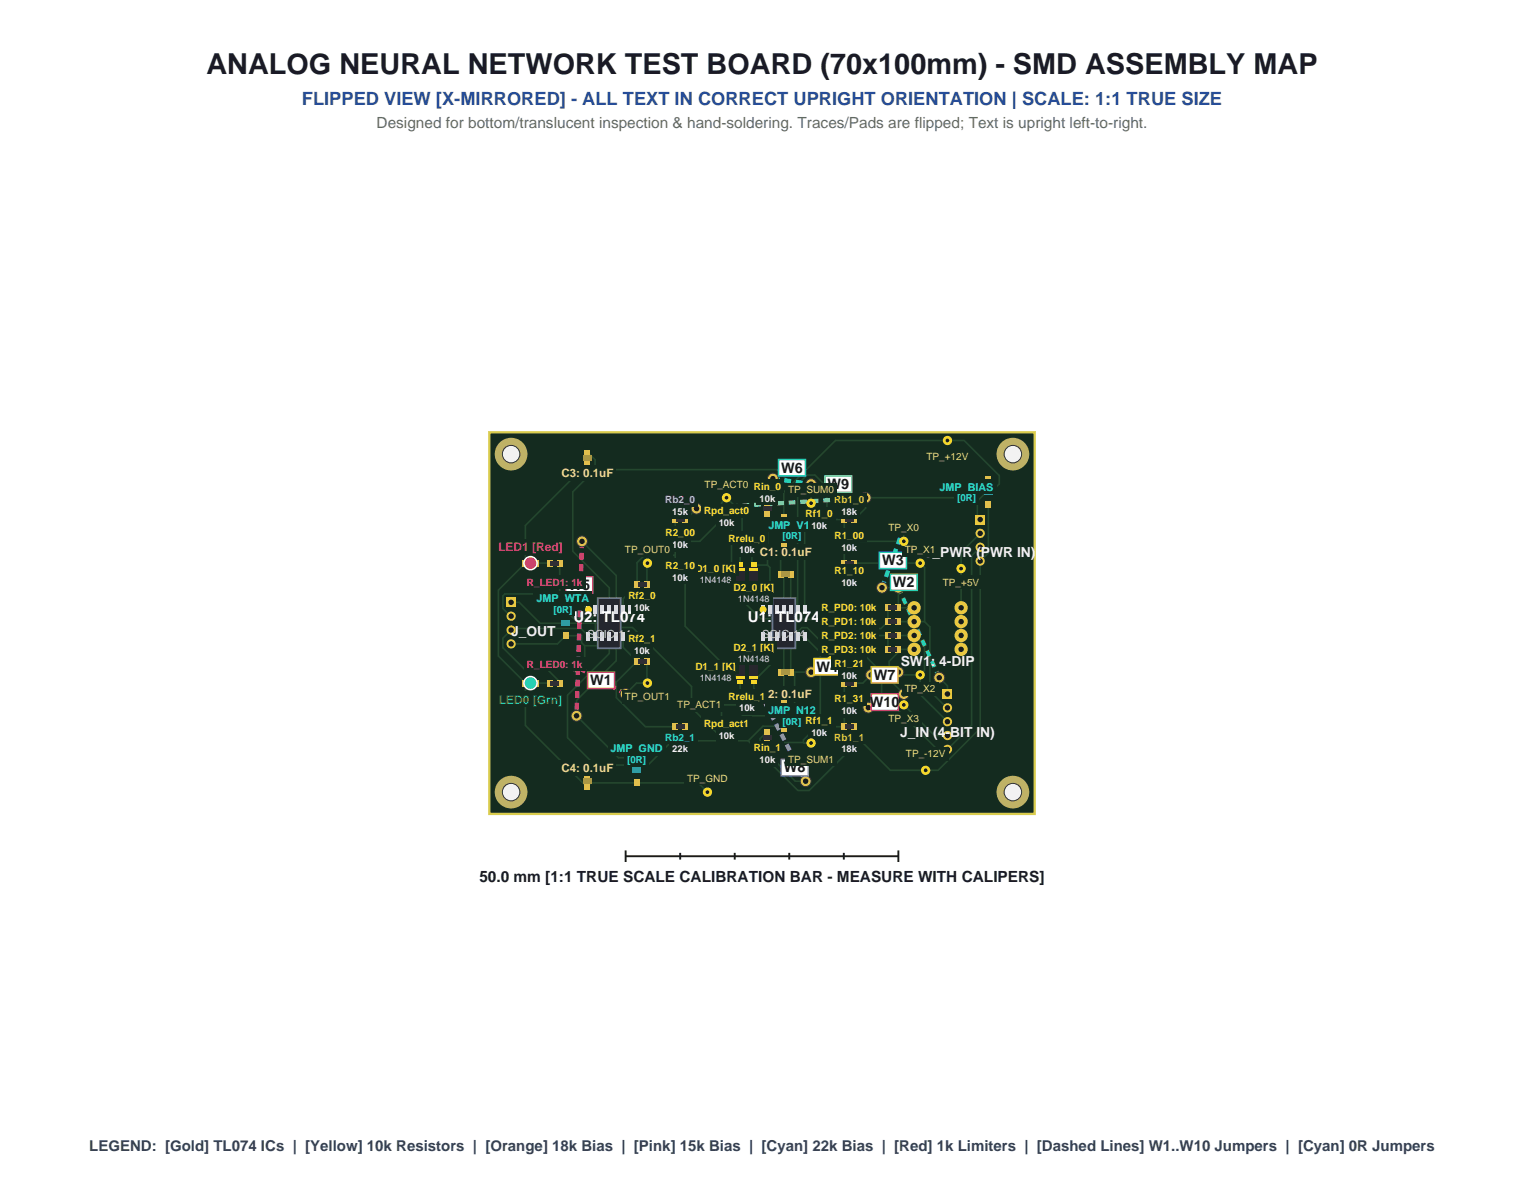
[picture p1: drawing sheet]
<svg xmlns="http://www.w3.org/2000/svg" width="279mm" height="216mm" viewBox="0 0 279 216" stroke-linecap="round" stroke-linejoin="round" font-family="sans-serif">
<path d="M89.7 79.3h100v70h-100z" fill="#142b1f"/>
<path d="M89.7 79.3h100v70h-100z" fill="none" stroke="#d9cc4d" stroke-width=".42"/>
<g fill="none" stroke="#24472e" stroke-width=".3">
<path d="M106.7 99.3l6.3 6.3v6.2M107.7 83.1h.2l1.2 1.2v1.8M107.7 85l-11.4 11.4v6.9l-4.9 4.9v12.2l4.9 4.9v7.8l11.2 11.2h.2l.6-.7h19.7l1.7 1.7M109.1 86.1l-4.1 4.1v10.9l6.7 6.7v4M109.1 86.1h33.3l2.7 2.8M123.8 95.3v8M125.6 99.3h2.7l4-4v-3.1l.9-.9 2.8 2.8v6.2l-.3 .3v3M127.7 93.3l-2.1 2M134.1 95.3v12.9l5.3 5.3h4.9l.7-.7M140.7 94.2v9.4M141.7 87.8v3.6l-1 1M143.7 95v-4.7l9.5-9.5h23.6l6.4 6.4v1.6l-1.7 1.7h-.9l-1.4 1.4v2.9l.5 .5"/>
<path d="M143.7 99.6l-.6 .6v5.1l.6 .6v5.9M148.7 92.3l1.1 1.1v1.9M148.7 92.3l-1.2 1.2v18.3M148.7 88.8v3.5M165.7 96.8v2.5h-9.1M173.7 80.8h.1M179.7 97.8l-3.5 3.5v17.8M181.2 92.6v8.8l-1.5 1.5v30.7l-7.7 7.7h-8.8l-6.6-6.6v-1.4M181.2 88l-3.3 3.3h-19.2v1.9l-2.1 2.1M93.7 118.1h8.5l1.5-1.5h2.9v1.3l.6 .6M93.7 110.5h1.5l3.8 3.8h10.6l.8-.8M98.2 103.3h2.6"/>
<path d="M102.6 103.3v5.7M107.2 118.5v2.3l-1.5 1.5M107.9 116.8l-1.4-1.5h-12.5l-1.8 1.8v1.7l3.9 3.9h4.1l2.4 2.4v.2M107.9 111.8l-2.9-2.8h-12.4l-.4 .3v2.3l1.5 1.4M109.2 111.8v.9l-.8 .8h-3.2l-1.5-1.5M109.2 114.3v2.5M110.4 116.8v.9l-.7 .8h-2.5M110.4 111.8v1.7M111.7 116.8v3.1l-7.7 7.6v7.8l5.1 5M114.2 116.8v2l2.6 2.5-3.8 3.8v2.9l5.3 5.3h5.5M115.5 116.8l3.1 3.1v5.4M118.7 103.3l-.1 5.4-3.1 3.1v.9l-.7 .8h-4.4"/>
<path d="M123.8 101.9h-5.6l-1.4 1.3v4.1l-2.6 2.5v2M125.6 103.3v11.6l10.1 10.1v3l.3 .3-1 1h-3.3M135.7 107h2.5l1.7 1.6v3.2M137.9 100.3v3l.3 .3h2.5M139.9 116.8v3.2l-1.7 1.6h-2.5M140.7 103.6l.5 .5v7.7M141.2 116.8v5.2l-3 3v1.3l1.5 1.5-.5 .5h-1.3M142.4 115.1h1.8l.8 .7v7.5h3.7M142.4 111.8v5M143.7 116.8v5.9l-.6 .6 .6 .6v5.1M145 105.3v7.5M146.2 116.8v-.9l.8-.8h1l6.8 6.8v11.4h-3.2"/>
<path d="M147.5 116.8l2.9 2.9v13l-3.1 3v.5M154.8 103.3v-8h-3.2v-5.9l-2.2-2.3h-1.4l-1.8 1.8v22.9M156.6 103.3h12.1l.8 .8v9.9M161.7 107.8h3l-.1 3.7h3M162.8 111.5v2.5l-1.3 1.3h-1.8l1.3 1.3h1.8v2.5M164.6 116.6h3.1l1.8 1.8v4.6l-.8 .8M164.6 114h4.9M167.6 119.1h-3v.6l-1.6 1.6v3.3l2.7 2.7v2l5.6 5.6h2.4M169.5 114l1 1v11.7l3.2 3.1M176.2 111.5h.1M179.7 100.4l-1.6 1.6v31l-4.4 4.5h-1.9l-10.2-10.2v-4l-9.7-9.7h-6.1l-.8-.8M98.2 125.3h2.6"/>
<path d="M118.7 125.3h-2l-2 2M125.6 133.3v.2M125.6 133.5l2.4 2.4h9.2M125.6 133.5l-6.8 6.8h-9.7M132.3 129.3v4M133.6 133.9h.1M133.6 133.9v.2l-.6 .6h-1.4l-4.8-4.9v-3.9l-10.8-10.8h-2.2l-.8 .8v5.3l-7.3 7.3v2.8l7.7 7.7h3.3M140.7 134.4h-.2l-1.2 1.1v1.3l6.5 6.5h1.9M140.7 136.2h6.6M143.7 133.6l-.4-.4h-3.4l-2.7 2.7M145.7 123.3v6.5l-1.6 1.5h-8l-2.5 2.6M147.3 136.2l1.4 .1"/>
<path d="M156.6 129.3h2.1l.5 .5M157.6 135.7l-9.2 9.3h-2.1l-9.1-9.1M159.7 123.8l-1.5 1.5h-1.6M164.7 123.3l.5 .5h3.5M168.7 123.8v3.6l5 5M172.2 124.3l1.5 1.5M173.7 125.8h.1M173.7 125.8v1.5M109.1 140.3v.7l-1.4 1.3"/>
</g>
<circle cx="185.7" cy="83.3" r="3" fill="#bfb266"/>
<circle cx="185.7" cy="83.3" r="1.6" fill="#f2f2f2"/>
<circle cx="185.7" cy="83.3" r="1.6" fill="none" stroke="#333" stroke-width=".18"/>
<circle cx="93.7" cy="83.3" r="3" fill="#bfb266"/>
<circle cx="93.7" cy="83.3" r="1.6" fill="#f2f2f2"/>
<circle cx="93.7" cy="83.3" r="1.6" fill="none" stroke="#333" stroke-width=".18"/>
<circle cx="185.7" cy="145.3" r="3" fill="#bfb266"/>
<circle cx="185.7" cy="145.3" r="1.6" fill="#f2f2f2"/>
<circle cx="185.7" cy="145.3" r="1.6" fill="none" stroke="#333" stroke-width=".18"/>
<circle cx="93.7" cy="145.3" r="3" fill="#bfb266"/>
<circle cx="93.7" cy="145.3" r="1.6" fill="#f2f2f2"/>
<circle cx="93.7" cy="145.3" r="1.6" fill="none" stroke="#333" stroke-width=".18"/>
<path d="M114.7 127.3l-9-5" fill="none" stroke="#f24d33" stroke-width=".78" stroke-dasharray="1.2 .9" stroke-linecap="butt"/>
<circle cx="114.7" cy="127.3" r="1" fill="#e1bf4d"/>
<circle cx="114.7" cy="127.3" r=".5" fill="#1a1a1a"/>
<circle cx="114.7" cy="127.3" r="1" fill="none" stroke="#333" stroke-width=".18"/>
<circle cx="105.7" cy="122.3" r="1" fill="#e1bf4d"/>
<circle cx="105.7" cy="122.3" r=".5" fill="#1a1a1a"/>
<circle cx="105.7" cy="122.3" r="1" fill="none" stroke="#333" stroke-width=".18"/>
<path d="M107.7 123.3h5v3h-5z" fill="#fff"/>
<path d="M107.7 123.3h5v3h-5z" fill="none" stroke="#f24d33" stroke-width=".28"/>
<path d="M172.2 124.3l-7.5-16.5" fill="none" stroke="#33d94d" stroke-width=".78" stroke-dasharray="1.2 .9" stroke-linecap="butt"/>
<circle cx="172.2" cy="124.3" r="1" fill="#e1bf4d"/>
<circle cx="172.2" cy="124.3" r=".5" fill="#1a1a1a"/>
<circle cx="172.2" cy="124.3" r="1" fill="none" stroke="#333" stroke-width=".18"/>
<circle cx="164.7" cy="107.8" r="1" fill="#e1bf4d"/>
<circle cx="164.7" cy="107.8" r=".5" fill="#1a1a1a"/>
<circle cx="164.7" cy="107.8" r="1" fill="none" stroke="#333" stroke-width=".18"/>
<path d="M163.2 105.3h5v3h-5z" fill="#fff"/>
<path d="M163.2 105.3h5v3h-5z" fill="none" stroke="#33d94d" stroke-width=".28"/>
<path d="M161.7 107.8l4-11" fill="none" stroke="#33a6ff" stroke-width=".78" stroke-dasharray="1.2 .9" stroke-linecap="butt"/>
<circle cx="161.7" cy="107.8" r="1" fill="#e1bf4d"/>
<circle cx="161.7" cy="107.8" r=".5" fill="#1a1a1a"/>
<circle cx="161.7" cy="107.8" r="1" fill="none" stroke="#333" stroke-width=".18"/>
<circle cx="165.7" cy="96.8" r="1" fill="#e1bf4d"/>
<circle cx="165.7" cy="96.8" r=".5" fill="#1a1a1a"/>
<circle cx="165.7" cy="96.8" r="1" fill="none" stroke="#333" stroke-width=".18"/>
<path d="M161.2 101.3h5v3h-5z" fill="#fff"/>
<path d="M161.2 101.3h5v3h-5z" fill="none" stroke="#33a6ff" stroke-width=".28"/>
<path d="M159.7 115.3l-11 8" fill="none" stroke="#ffbf1a" stroke-width=".78" stroke-dasharray="1.2 .9" stroke-linecap="butt"/>
<circle cx="159.7" cy="115.3" r="1" fill="#e1bf4d"/>
<circle cx="159.7" cy="115.3" r=".5" fill="#1a1a1a"/>
<circle cx="159.7" cy="115.3" r="1" fill="none" stroke="#333" stroke-width=".18"/>
<circle cx="148.7" cy="123.3" r="1" fill="#e1bf4d"/>
<circle cx="148.7" cy="123.3" r=".5" fill="#1a1a1a"/>
<circle cx="148.7" cy="123.3" r="1" fill="none" stroke="#333" stroke-width=".18"/>
<path d="M149.2 120.8h5v3h-5z" fill="#fff"/>
<path d="M149.2 120.8h5v3h-5z" fill="none" stroke="#ffbf1a" stroke-width=".28"/>
<path d="M106.7 99.3l-1 32" fill="none" stroke="#f233cc" stroke-width=".78" stroke-dasharray="1.2 .9" stroke-linecap="butt"/>
<circle cx="106.7" cy="99.3" r="1" fill="#e1bf4d"/>
<circle cx="106.7" cy="99.3" r=".5" fill="#1a1a1a"/>
<circle cx="106.7" cy="99.3" r="1" fill="none" stroke="#333" stroke-width=".18"/>
<circle cx="105.7" cy="131.3" r="1" fill="#e1bf4d"/>
<circle cx="105.7" cy="131.3" r=".5" fill="#1a1a1a"/>
<circle cx="105.7" cy="131.3" r="1" fill="none" stroke="#333" stroke-width=".18"/>
<path d="M103.7 105.8h5v3h-5z" fill="#fff"/>
<path d="M103.7 105.8h5v3h-5z" fill="none" stroke="#f233cc" stroke-width=".28"/>
<path d="M141.7 87.8l7 1" fill="none" stroke="#1ae6e6" stroke-width=".78" stroke-dasharray="1.2 .9" stroke-linecap="butt"/>
<circle cx="141.7" cy="87.8" r="1" fill="#e1bf4d"/>
<circle cx="141.7" cy="87.8" r=".5" fill="#1a1a1a"/>
<circle cx="141.7" cy="87.8" r="1" fill="none" stroke="#333" stroke-width=".18"/>
<circle cx="148.7" cy="88.8" r="1" fill="#e1bf4d"/>
<circle cx="148.7" cy="88.8" r=".5" fill="#1a1a1a"/>
<circle cx="148.7" cy="88.8" r="1" fill="none" stroke="#333" stroke-width=".18"/>
<path d="M142.7 84.3h5v3h-5z" fill="#fff"/>
<path d="M142.7 84.3h5v3h-5z" fill="none" stroke="#1ae6e6" stroke-width=".28"/>
<path d="M159.7 123.8l5-.5" fill="none" stroke="#d9801a" stroke-width=".78" stroke-dasharray="1.2 .9" stroke-linecap="butt"/>
<circle cx="159.7" cy="123.8" r="1" fill="#e1bf4d"/>
<circle cx="159.7" cy="123.8" r=".5" fill="#1a1a1a"/>
<circle cx="159.7" cy="123.8" r="1" fill="none" stroke="#333" stroke-width=".18"/>
<circle cx="164.7" cy="123.3" r="1" fill="#e1bf4d"/>
<circle cx="164.7" cy="123.3" r=".5" fill="#1a1a1a"/>
<circle cx="164.7" cy="123.3" r="1" fill="none" stroke="#333" stroke-width=".18"/>
<path d="M159.7 122.3h5v3h-5z" fill="#fff"/>
<path d="M159.7 122.3h5v3h-5z" fill="none" stroke="#d9801a" stroke-width=".28"/>
<path d="M147.7 143.3l-8-15.5" fill="none" stroke="#b24de6" stroke-width=".78" stroke-dasharray="1.2 .9" stroke-linecap="butt"/>
<circle cx="147.7" cy="143.3" r="1" fill="#e1bf4d"/>
<circle cx="147.7" cy="143.3" r=".5" fill="#1a1a1a"/>
<circle cx="147.7" cy="143.3" r="1" fill="none" stroke="#333" stroke-width=".18"/>
<circle cx="139.7" cy="127.8" r="1" fill="#e1bf4d"/>
<circle cx="139.7" cy="127.8" r=".5" fill="#1a1a1a"/>
<circle cx="139.7" cy="127.8" r="1" fill="none" stroke="#333" stroke-width=".18"/>
<path d="M143.2 139.3h5v3h-5z" fill="#fff"/>
<path d="M143.2 139.3h5v3h-5z" fill="none" stroke="#b24de6" stroke-width=".28"/>
<path d="M127.7 93.3l31-2" fill="none" stroke="#66f280" stroke-width=".78" stroke-dasharray="1.2 .9" stroke-linecap="butt"/>
<circle cx="127.7" cy="93.3" r="1" fill="#e1bf4d"/>
<circle cx="127.7" cy="93.3" r=".5" fill="#1a1a1a"/>
<circle cx="127.7" cy="93.3" r="1" fill="none" stroke="#333" stroke-width=".18"/>
<circle cx="158.7" cy="91.3" r="1" fill="#e1bf4d"/>
<circle cx="158.7" cy="91.3" r=".5" fill="#1a1a1a"/>
<circle cx="158.7" cy="91.3" r="1" fill="none" stroke="#333" stroke-width=".18"/>
<path d="M151.2 87.3h5v3h-5z" fill="#fff"/>
<path d="M151.2 87.3h5v3h-5z" fill="none" stroke="#66f280" stroke-width=".28"/>
<path d="M165.7 127.3l-6.5 2.5" fill="none" stroke="#f69" stroke-width=".78" stroke-dasharray="1.2 .9" stroke-linecap="butt"/>
<circle cx="165.7" cy="127.3" r="1" fill="#e1bf4d"/>
<circle cx="165.7" cy="127.3" r=".5" fill="#1a1a1a"/>
<circle cx="165.7" cy="127.3" r="1" fill="none" stroke="#333" stroke-width=".18"/>
<circle cx="159.2" cy="129.8" r="1" fill="#e1bf4d"/>
<circle cx="159.2" cy="129.8" r=".5" fill="#1a1a1a"/>
<circle cx="159.2" cy="129.8" r="1" fill="none" stroke="#333" stroke-width=".18"/>
<path d="M159.7 127.3h5v3h-5z" fill="#fff"/>
<path d="M159.7 127.3h5v3h-5z" fill="none" stroke="#f69" stroke-width=".28"/>
<path d="M178.9 94.4h1.7v1.7h-1.7z" fill="#ebc747"/>
<circle cx="179.7" cy="95.3" r=".5" fill="#1a1a1a"/>
<circle cx="179.7" cy="97.8" r=".85" fill="#ebc747"/>
<circle cx="179.7" cy="97.8" r=".5" fill="#1a1a1a"/>
<circle cx="179.7" cy="100.4" r=".85" fill="#ebc747"/>
<circle cx="179.7" cy="100.4" r=".5" fill="#1a1a1a"/>
<circle cx="179.7" cy="102.9" r=".85" fill="#ebc747"/>
<circle cx="179.7" cy="102.9" r=".5" fill="#1a1a1a"/>
<path d="M172.9 126.4h1.7v1.8h-1.7z" fill="#ebc747"/>
<circle cx="173.7" cy="127.3" r=".5" fill="#1a1a1a"/>
<circle cx="173.7" cy="129.8" r=".85" fill="#ebc747"/>
<circle cx="173.7" cy="129.8" r=".5" fill="#1a1a1a"/>
<circle cx="173.7" cy="132.4" r=".85" fill="#ebc747"/>
<circle cx="173.7" cy="132.4" r=".5" fill="#1a1a1a"/>
<circle cx="173.7" cy="134.9" r=".85" fill="#ebc747"/>
<circle cx="173.7" cy="134.9" r=".5" fill="#1a1a1a"/>
<circle cx="173.7" cy="137.5" r=".85" fill="#ebc747"/>
<circle cx="173.7" cy="137.5" r=".5" fill="#1a1a1a"/>
<path d="M92.9 109.6h1.7v1.7h-1.7z" fill="#ebc747"/>
<circle cx="93.7" cy="110.5" r=".5" fill="#1a1a1a"/>
<circle cx="93.7" cy="113" r=".85" fill="#ebc747"/>
<circle cx="93.7" cy="113" r=".5" fill="#1a1a1a"/>
<circle cx="93.7" cy="115.6" r=".85" fill="#ebc747"/>
<circle cx="93.7" cy="115.6" r=".5" fill="#1a1a1a"/>
<circle cx="93.7" cy="118.1" r=".85" fill="#ebc747"/>
<circle cx="93.7" cy="118.1" r=".5" fill="#1a1a1a"/>
<circle cx="176.2" cy="111.5" r="1.22" fill="#ebc747"/>
<circle cx="176.2" cy="111.5" r=".5" fill="#1a1a1a"/>
<circle cx="176.2" cy="114" r="1.22" fill="#ebc747"/>
<circle cx="176.2" cy="114" r=".5" fill="#1a1a1a"/>
<circle cx="176.2" cy="116.6" r="1.22" fill="#ebc747"/>
<circle cx="176.2" cy="116.6" r=".5" fill="#1a1a1a"/>
<circle cx="176.2" cy="119.1" r="1.22" fill="#ebc747"/>
<circle cx="176.2" cy="119.1" r=".5" fill="#1a1a1a"/>
<circle cx="167.6" cy="119.1" r="1.22" fill="#ebc747"/>
<circle cx="167.6" cy="119.1" r=".5" fill="#1a1a1a"/>
<circle cx="167.6" cy="116.6" r="1.22" fill="#ebc747"/>
<circle cx="167.6" cy="116.6" r=".5" fill="#1a1a1a"/>
<circle cx="167.6" cy="114" r="1.22" fill="#ebc747"/>
<circle cx="167.6" cy="114" r=".5" fill="#1a1a1a"/>
<circle cx="167.6" cy="111.5" r="1.22" fill="#ebc747"/>
<circle cx="167.6" cy="111.5" r=".5" fill="#1a1a1a"/>
<path d="M141.6 109.7h4.2v9.2h-4.2z" fill="#24262e"/>
<path d="M141.6 109.7h4.2v9.2h-4.2z" fill="none" stroke="#667380" stroke-width=".35"/>
<g fill="#d9d9e1">
<path d="M139.6 111.1h.6v1.5h-.6z"/>
<path d="M140.9 111.1h.6v1.5h-.6z"/>
<path d="M142.1 111.1h.6v1.5h-.6z"/>
<path d="M143.4 111.1h.6v1.5h-.6z"/>
<path d="M144.7 111.1h.6v1.5h-.6z"/>
<path d="M145.9 111.1h.6v1.5h-.6z"/>
<path d="M147.2 111.1h.6v1.5h-.6z"/>
<path d="M147.2 116h.6v1.5h-.6z"/>
<path d="M145.9 116h.6v1.5h-.6z"/>
<path d="M144.7 116h.6v1.5h-.6z"/>
<path d="M143.4 116h.6v1.5h-.6z"/>
<path d="M142.1 116h.6v1.5h-.6z"/>
<path d="M140.9 116h.6v1.5h-.6z"/>
<path d="M139.6 116h.6v1.5h-.6z"/>
</g>
<circle cx="139.9" cy="111.8" r=".65" fill="#ffcc1a"/>
<path d="M109.6 109.7h4.2v9.2h-4.2z" fill="#24262e"/>
<path d="M109.6 109.7h4.2v9.2h-4.2z" fill="none" stroke="#667380" stroke-width=".35"/>
<g fill="#d9d9e1">
<path d="M107.6 111.1h.6v1.5h-.6z"/>
<path d="M108.9 111.1h.6v1.5h-.6z"/>
<path d="M110.1 111.1h.6v1.5h-.6z"/>
<path d="M111.4 111.1h.6v1.5h-.6z"/>
<path d="M112.7 111.1h.6v1.5h-.6z"/>
<path d="M113.9 111.1h.6v1.5h-.6z"/>
<path d="M115.2 111.1h.6v1.5h-.6z"/>
<path d="M115.2 116h.6v1.5h-.6z"/>
<path d="M113.9 116h.6v1.5h-.6z"/>
<path d="M112.7 116h.6v1.5h-.6z"/>
<path d="M111.4 116h.6v1.5h-.6z"/>
<path d="M110.1 116h.6v1.5h-.6z"/>
<path d="M108.9 116h.6v1.5h-.6z"/>
<path d="M107.6 116h.6v1.5h-.6z"/>
</g>
<circle cx="107.9" cy="111.8" r=".65" fill="#ffcc1a"/>
<path d="M135.2 103.2h1v1h-1z" fill="#ffd933"/>
<path d="M135.2 106.5h1v.9h-1z" fill="#d9d9d9"/>
<path d="M134.9 104h1.6v2.6h-1.6z" fill="#262626"/>
<path d="M134.9 104.2h1.6v.4h-1.6z" fill="#ffe61a"/>
<g fill="#142b1f">
<path d="M127 103h8.5v2.6h-8.5z"/>
<path d="M127.8 105.1h6.8v2.4h-6.8z"/>
</g>
<path d="M137.7 103.2h1v1h-1z" fill="#ffd933"/>
<path d="M137.7 106.5h1v.9h-1z" fill="#d9d9d9"/>
<path d="M137.4 104h1.6v2.6h-1.6z" fill="#262626"/>
<path d="M137.4 104.2h1.6v.4h-1.6z" fill="#ffe61a"/>
<g fill="#142b1f">
<path d="M134 106.5h8.4v2.6h-8.4z"/>
<path d="M134.8 108.6h6.8v2.4h-6.8z"/>
</g>
<path d="M135.2 124.5h1v1h-1z" fill="#ffd933"/>
<path d="M135.2 121.2h1v.9h-1z" fill="#d9d9d9"/>
<path d="M134.9 122h1.6v2.6h-1.6z" fill="#262626"/>
<path d="M134.9 124h1.6v.4h-1.6z" fill="#ffe61a"/>
<g fill="#142b1f">
<path d="M127 121h8.5v2.6h-8.5z"/>
<path d="M127.8 123.1h6.8v2.4h-6.8z"/>
</g>
<path d="M137.7 124.5h1v1h-1z" fill="#ffd933"/>
<path d="M137.7 121.2h1v.9h-1z" fill="#d9d9d9"/>
<path d="M137.4 122h1.6v2.6h-1.6z" fill="#262626"/>
<path d="M137.4 124h1.6v.4h-1.6z" fill="#ffe61a"/>
<g fill="#142b1f">
<path d="M134 117.5h8.4v2.6h-8.4z"/>
<path d="M134.8 119.6h6.8v2.4h-6.8z"/>
</g>
<g fill="#e1bf4d">
<path d="M95.8 102.7h1v1.2h-1z"/>
<path d="M97.7 102.7h1v1.2h-1z"/>
</g>
<circle cx="97.3" cy="103.3" r="1.2" fill="#f2331a"/>
<circle cx="97.3" cy="103.3" r="1.2" fill="none" stroke="#fff" stroke-width=".28"/>
<path d="M90.8 98.9h12.9v2.8h-12.9z" fill="#142b1f"/>
<g fill="#e1bf4d">
<path d="M95.8 124.7h1v1.2h-1z"/>
<path d="M97.7 124.7h1v1.2h-1z"/>
</g>
<circle cx="97.3" cy="125.3" r="1.2" fill="#1ae633"/>
<circle cx="97.3" cy="125.3" r="1.2" fill="none" stroke="#fff" stroke-width=".28"/>
<path d="M91 126.9h12.6v2.8h-12.6z" fill="#142b1f"/>
<g fill="#e1bf4d">
<path d="M144.5 104.7h1v1.2h-1z"/>
<path d="M142.6 104.7h1v1.2h-1z"/>
</g>
<path d="M143.3 104.8h1.6v1h-1.6z" fill="#b88c59"/>
<path d="M138.8 99.9h10.6v2.8h-10.6z" fill="#142b1f"/>
<g fill="#e1bf4d">
<path d="M144.5 122.7h1v1.2h-1z"/>
<path d="M142.6 122.7h1v1.2h-1z"/>
</g>
<path d="M143.3 122.8h1.6v1h-1.6z" fill="#b88c59"/>
<path d="M138.8 125.9h10.6v2.8h-10.6z" fill="#142b1f"/>
<g fill="#e1bf4d">
<path d="M107.2 84.4h1v1.2h-1z"/>
<path d="M107.2 82.5h1v1.2h-1z"/>
</g>
<path d="M106.9 83.6h1.6v1h-1.6z" fill="#b88c59"/>
<path d="M102.4 85.4h10.6v2.8h-10.6z" fill="#142b1f"/>
<g fill="#e1bf4d">
<path d="M107.2 143.7h1v1.2h-1z"/>
<path d="M107.2 141.7h1v1.2h-1z"/>
</g>
<path d="M106.9 142.8h1.6v1h-1.6z" fill="#b88c59"/>
<path d="M102.4 139.4h10.6v2.8h-10.6z" fill="#142b1f"/>
<g fill="#e1bf4d">
<path d="M180.7 92h1v1.2h-1z"/>
<path d="M180.7 87.4h1v1.2h-1z"/>
</g>
<path d="M180.4 89.8h1.6v1h-1.6z" fill="#1a99b2"/>
<g fill="#142b1f">
<path d="M171.7 88h11v2.6h-11z"/>
<path d="M175 90.1h4.4v2.4h-4.4z"/>
</g>
<g fill="#e1bf4d">
<path d="M143.2 99h1v1.2h-1z"/>
<path d="M143.2 94.4h1v1.2h-1z"/>
</g>
<path d="M142.9 96.8h1.6v1h-1.6z" fill="#1a99b2"/>
<g fill="#142b1f">
<path d="M140.3 95h9.8v2.6h-9.8z"/>
<path d="M143 97.1h4.4v2.4h-4.4z"/>
</g>
<g fill="#e1bf4d">
<path d="M143.2 133h1v1.2h-1z"/>
<path d="M143.2 128.4h1v1.2h-1z"/>
</g>
<path d="M142.9 130.8h1.6v1h-1.6z" fill="#1a99b2"/>
<g fill="#142b1f">
<path d="M140.3 129h9.8v2.6h-9.8z"/>
<path d="M143 131.1h4.4v2.4h-4.4z"/>
</g>
<g fill="#e1bf4d">
<path d="M103.2 111.4h1v1.2h-1z"/>
<path d="M103.2 116h1v1.2h-1z"/>
</g>
<path d="M102.9 113.8h1.6v1h-1.6z" fill="#1a99b2"/>
<g fill="#142b1f">
<path d="M97.8 108.5h10.8v2.6h-10.8z"/>
<path d="M101 110.6h4.4v2.4h-4.4z"/>
</g>
<g fill="#e1bf4d">
<path d="M116.2 143h1v1.2h-1z"/>
<path d="M116.2 138.4h1v1.2h-1z"/>
</g>
<path d="M115.9 140.8h1.6v1h-1.6z" fill="#1a99b2"/>
<g fill="#142b1f">
<path d="M111.4 136h10.6v2.6h-10.6z"/>
<path d="M114.5 138.1h4.4v2.4h-4.4z"/>
</g>
<g fill="#e1bf4d">
<path d="M156.1 98.7h1v1.2h-1z"/>
<path d="M154.3 98.7h1v1.2h-1z"/>
</g>
<path d="M154.9 98.9h1.6v.9h-1.6z" fill="#2e2e33"/>
<g fill="#142b1f">
<path d="M152.5 96.9h6.4v2.6h-6.4z"/>
<path d="M153.7 99.2h4v2.4h-4z"/>
</g>
<g fill="#e1bf4d">
<path d="M125.1 132.8h1v1.1h-1z"/>
<path d="M123.3 132.8h1v1.1h-1z"/>
</g>
<path d="M123.9 132.8h1.6v.9h-1.6z" fill="#2e2e33"/>
<g fill="#142b1f">
<path d="M121.4 133.9h6.6v2.6h-6.6z"/>
<path d="M122.7 136.2h4v2.4h-4z"/>
</g>
<g fill="#e1bf4d">
<path d="M125.1 102.8h1v1.1h-1z"/>
<path d="M123.3 102.8h1v1.1h-1z"/>
</g>
<path d="M123.9 102.8h1.6v.9h-1.6z" fill="#2e2e33"/>
<g fill="#142b1f">
<path d="M121.5 102.4h6.4v2.6h-6.4z"/>
<path d="M122.7 104.7h4v2.4h-4z"/>
</g>
<g fill="#e1bf4d">
<path d="M140.2 91.8h1v1.1h-1z"/>
<path d="M140.2 93.7h1v1.1h-1z"/>
</g>
<path d="M139.9 92.9h1.6v.9h-1.6z" fill="#2e2e33"/>
<g fill="#142b1f">
<path d="M137.7 87.9h6v2.6h-6z"/>
<path d="M138.7 90.2h4v2.4h-4z"/>
</g>
<g fill="#e1bf4d">
<path d="M156.1 102.8h1v1.1h-1z"/>
<path d="M154.3 102.8h1v1.1h-1z"/>
</g>
<path d="M154.9 102.8h1.6v.9h-1.6z" fill="#2e2e33"/>
<g fill="#142b1f">
<path d="M152.5 103.4h6.4v2.6h-6.4z"/>
<path d="M153.7 105.7h4v2.4h-4z"/>
</g>
<g fill="#e1bf4d">
<path d="M164.1 113.5h1v1.1h-1z"/>
<path d="M162.3 113.5h1v1.1h-1z"/>
</g>
<path d="M162.9 113.6h1.6v.9h-1.6z" fill="#2e2e33"/>
<path d="M149.9 112.8h11.2v2.5h-11.2z" fill="#142b1f"/>
<g fill="#e1bf4d">
<path d="M118.1 106.8h1v1.1h-1z"/>
<path d="M116.3 106.8h1v1.1h-1z"/>
</g>
<path d="M116.9 106.8h1.6v.9h-1.6z" fill="#2e2e33"/>
<g fill="#142b1f">
<path d="M114.7 107.9h6v2.6h-6z"/>
<path d="M115.7 110.2h4v2.4h-4z"/>
</g>
<g fill="#e1bf4d">
<path d="M102.1 124.7h1v1.1h-1z"/>
<path d="M100.3 124.7h1v1.1h-1z"/>
</g>
<path d="M100.9 124.9h1.6v.9h-1.6z" fill="#2e2e33"/>
<path d="M96.1 120.5h11.2v2.6h-11.2z" fill="#142b1f"/>
<g fill="#e1bf4d">
<path d="M156.1 132.8h1v1.1h-1z"/>
<path d="M154.3 132.8h1v1.1h-1z"/>
</g>
<path d="M154.9 132.8h1.6v.9h-1.6z" fill="#2e2e33"/>
<g fill="#142b1f">
<path d="M152.4 133.9h6.6v2.6h-6.6z"/>
<path d="M153.7 136.2h4v2.4h-4z"/>
</g>
<g fill="#e1bf4d">
<path d="M140.2 135.7h1v1.1h-1z"/>
<path d="M140.2 133.8h1v1.1h-1z"/>
</g>
<path d="M139.9 134.8h1.6v.9h-1.6z" fill="#2e2e33"/>
<g fill="#142b1f">
<path d="M137.7 135.9h6v2.6h-6z"/>
<path d="M138.7 138.2h4v2.4h-4z"/>
</g>
<g fill="#e1bf4d">
<path d="M156.1 128.7h1v1.2h-1z"/>
<path d="M154.3 128.7h1v1.2h-1z"/>
</g>
<path d="M154.9 128.9h1.6v.9h-1.6z" fill="#2e2e33"/>
<g fill="#142b1f">
<path d="M152.5 126.9h6.4v2.6h-6.4z"/>
<path d="M153.7 129.2h4v2.4h-4z"/>
</g>
<g fill="#e1bf4d">
<path d="M131.8 94.7h1v1.1h-1z"/>
<path d="M133.6 94.7h1v1.1h-1z"/>
</g>
<path d="M132.4 94.9h1.6v.9h-1.6z" fill="#2e2e33"/>
<g fill="#142b1f">
<path d="M128.5 92.4h9.4v2.6h-9.4z"/>
<path d="M131.2 94.7h4v2.4h-4z"/>
</g>
<g fill="#e1bf4d">
<path d="M137.4 127.7h1v1.1h-1z"/>
<path d="M135.5 127.7h1v1.1h-1z"/>
</g>
<path d="M136.2 127.9h1.6v.8h-1.6z" fill="#2e2e33"/>
<g fill="#142b1f">
<path d="M133.1 126.4h7.7v2.6h-7.7z"/>
<path d="M135 128.7h3.9v2.4h-3.9z"/>
</g>
<g fill="#e1bf4d">
<path d="M118.1 120.7h1v1.1h-1z"/>
<path d="M116.3 120.7h1v1.1h-1z"/>
</g>
<path d="M116.9 120.9h1.6v.9h-1.6z" fill="#2e2e33"/>
<g fill="#142b1f">
<path d="M114.7 115.9h6v2.6h-6z"/>
<path d="M115.7 118.2h4v2.4h-4z"/>
</g>
<g fill="#e1bf4d">
<path d="M125.1 98.7h1v1.2h-1z"/>
<path d="M123.3 98.7h1v1.2h-1z"/>
</g>
<path d="M123.9 98.9h1.6v.9h-1.6z" fill="#2e2e33"/>
<g fill="#142b1f">
<path d="M121.5 96.4h6.4v2.6h-6.4z"/>
<path d="M122.7 98.7h4v2.4h-4z"/>
</g>
<g fill="#e1bf4d">
<path d="M137.4 99.7h1v1.1h-1z"/>
<path d="M135.5 99.7h1v1.1h-1z"/>
</g>
<path d="M136.2 99.9h1.6v.8h-1.6z" fill="#2e2e33"/>
<g fill="#142b1f">
<path d="M133.1 97.4h7.7v2.6h-7.7z"/>
<path d="M135 99.7h3.9v2.4h-3.9z"/>
</g>
<g fill="#e1bf4d">
<path d="M164.1 118.6h1v1.1h-1z"/>
<path d="M162.3 118.6h1v1.1h-1z"/>
</g>
<path d="M162.9 118.7h1.6v.9h-1.6z" fill="#2e2e33"/>
<path d="M149.9 117.8h11.2v2.6h-11.2z" fill="#142b1f"/>
<g fill="#e1bf4d">
<path d="M131.8 132.8h1v1.1h-1z"/>
<path d="M133.6 132.8h1v1.1h-1z"/>
</g>
<path d="M132.4 132.8h1.6v.9h-1.6z" fill="#2e2e33"/>
<g fill="#142b1f">
<path d="M128.5 131.4h9.4v2.6h-9.4z"/>
<path d="M131.2 133.7h4v2.4h-4z"/>
</g>
<g fill="#e1bf4d">
<path d="M156.1 94.7h1v1.1h-1z"/>
<path d="M154.3 94.7h1v1.1h-1z"/>
</g>
<path d="M154.9 94.9h1.6v.9h-1.6z" fill="#2e2e33"/>
<g fill="#142b1f">
<path d="M152.4 90.4h6.6v2.6h-6.6z"/>
<path d="M153.7 92.7h4v2.4h-4z"/>
</g>
<g fill="#e1bf4d">
<path d="M164.1 116h1v1.1h-1z"/>
<path d="M162.3 116h1v1.1h-1z"/>
</g>
<path d="M162.9 116.1h1.6v.9h-1.6z" fill="#2e2e33"/>
<path d="M149.9 115.3h11.2v2.5h-11.2z" fill="#142b1f"/>
<g fill="#e1bf4d">
<path d="M164.1 110.9h1v1.1h-1z"/>
<path d="M162.3 110.9h1v1.1h-1z"/>
</g>
<path d="M162.9 111h1.6v.9h-1.6z" fill="#2e2e33"/>
<path d="M149.9 110.2h11.2v2.6h-11.2z" fill="#142b1f"/>
<g fill="#e1bf4d">
<path d="M149.3 132.8h1v1.1h-1z"/>
<path d="M151.1 132.8h1v1.1h-1z"/>
</g>
<path d="M149.9 132.8h1.6v.9h-1.6z" fill="#2e2e33"/>
<g fill="#142b1f">
<path d="M147.2 130.9h6v2.6h-6z"/>
<path d="M148.2 133.2h4v2.4h-4z"/>
</g>
<g fill="#e1bf4d">
<path d="M156.1 124.7h1v1.1h-1z"/>
<path d="M154.3 124.7h1v1.1h-1z"/>
</g>
<path d="M154.9 124.9h1.6v.9h-1.6z" fill="#2e2e33"/>
<g fill="#142b1f">
<path d="M152.5 120.4h6.4v2.6h-6.4z"/>
<path d="M153.7 122.7h4v2.4h-4z"/>
</g>
<g fill="#e1bf4d">
<path d="M149.3 94.7h1v1.1h-1z"/>
<path d="M151.1 94.7h1v1.1h-1z"/>
</g>
<path d="M149.9 94.9h1.6v.9h-1.6z" fill="#2e2e33"/>
<g fill="#142b1f">
<path d="M147.2 92.9h6v2.6h-6z"/>
<path d="M148.2 95.2h4v2.4h-4z"/>
</g>
<g fill="#e1bf4d">
<path d="M125.1 94.7h1v1.1h-1z"/>
<path d="M123.3 94.7h1v1.1h-1z"/>
</g>
<path d="M123.9 94.9h1.6v.9h-1.6z" fill="#2e2e33"/>
<g fill="#142b1f">
<path d="M121.4 90.4h6.6v2.6h-6.6z"/>
<path d="M122.7 92.7h4v2.4h-4z"/>
</g>
<g fill="#e1bf4d">
<path d="M102.1 102.8h1v1.1h-1z"/>
<path d="M100.3 102.8h1v1.1h-1z"/>
</g>
<path d="M100.9 102.8h1.6v.9h-1.6z" fill="#2e2e33"/>
<path d="M96.1 105.5h11.2v2.6h-11.2z" fill="#142b1f"/>
<circle cx="133.2" cy="91.3" r=".85" fill="#ffd91a"/>
<circle cx="133.2" cy="91.3" r=".35" fill="#1a1a1a"/>
<path d="M128.6 87.5h9.2v2.6h-9.2z" fill="#142b1f"/>
<circle cx="173.7" cy="80.8" r=".85" fill="#ffd91a"/>
<circle cx="173.7" cy="80.8" r=".35" fill="#1a1a1a"/>
<path d="M169.3 82.5h8.8v2.6h-8.8z" fill="#142b1f"/>
<circle cx="148.7" cy="136.3" r=".85" fill="#ffd91a"/>
<circle cx="148.7" cy="136.3" r=".35" fill="#1a1a1a"/>
<path d="M143.9 138h9.6v2.6h-9.6z" fill="#142b1f"/>
<circle cx="118.7" cy="125.3" r=".85" fill="#ffd91a"/>
<circle cx="118.7" cy="125.3" r=".35" fill="#1a1a1a"/>
<path d="M114 126.5h9.4v2.6h-9.4z" fill="#142b1f"/>
<circle cx="168.7" cy="103.3" r=".85" fill="#ffd91a"/>
<circle cx="168.7" cy="103.3" r=".35" fill="#1a1a1a"/>
<path d="M165.4 99.5h6.6v2.6h-6.6z" fill="#142b1f"/>
<circle cx="168.7" cy="123.8" r=".85" fill="#ffd91a"/>
<circle cx="168.7" cy="123.8" r=".35" fill="#1a1a1a"/>
<path d="M165.4 125h6.6v2.6h-6.6z" fill="#142b1f"/>
<circle cx="148.7" cy="92.3" r=".85" fill="#ffd91a"/>
<circle cx="148.7" cy="92.3" r=".35" fill="#1a1a1a"/>
<path d="M143.9 88.5h9.6v2.6h-9.6z" fill="#142b1f"/>
<circle cx="118.7" cy="103.3" r=".85" fill="#ffd91a"/>
<circle cx="118.7" cy="103.3" r=".35" fill="#1a1a1a"/>
<path d="M114 99.5h9.4v2.6h-9.4z" fill="#142b1f"/>
<circle cx="131.7" cy="129.3" r=".85" fill="#ffd91a"/>
<circle cx="131.7" cy="129.3" r=".35" fill="#1a1a1a"/>
<path d="M123.6 128h9.2v2.6h-9.2z" fill="#142b1f"/>
<circle cx="129.7" cy="145.3" r=".85" fill="#ffd91a"/>
<circle cx="129.7" cy="145.3" r=".35" fill="#1a1a1a"/>
<path d="M125.4 141.5h8.5v2.6h-8.5z" fill="#142b1f"/>
<circle cx="169.7" cy="141.3" r=".85" fill="#ffd91a"/>
<circle cx="169.7" cy="141.3" r=".35" fill="#1a1a1a"/>
<path d="M165.6 137h8.2v2.6h-8.2z" fill="#142b1f"/>
<circle cx="165.7" cy="99.3" r=".85" fill="#ffd91a"/>
<circle cx="165.7" cy="99.3" r=".35" fill="#1a1a1a"/>
<path d="M162.4 95.5h6.6v2.6h-6.6z" fill="#142b1f"/>
<circle cx="176.2" cy="104.3" r=".85" fill="#ffd91a"/>
<circle cx="176.2" cy="104.3" r=".35" fill="#1a1a1a"/>
<path d="M172.3 105.5h7.8v2.6h-7.8z" fill="#142b1f"/>
<circle cx="165.7" cy="129.3" r=".85" fill="#ffd91a"/>
<circle cx="165.7" cy="129.3" r=".35" fill="#1a1a1a"/>
<path d="M162.4 130.5h6.6v2.6h-6.6z" fill="#142b1f"/>
<path d="M114.7 157.1h50M114.7 156v2.1M124.7 156.4v1.3M134.7 156.4v1.3M144.7 156.4v1.3M154.7 156.4v1.3M164.7 156v2.1" fill="none" stroke="#1a1a1a" stroke-width=".35"/>
<text font-size="5.3" fill="#1a1a26" x="37.8" y="13.6">ANALOG NEURAL NETWORK TEST BOARD (70x100mm) - SMD ASSEMBLY MAP</text>
<text font-size="3.4" fill="#264d99" x="55.4" y="19.2">FLIPPED VIEW [X-MIRRORED] - ALL TEXT IN CORRECT UPRIGHT ORIENTATION | SCALE: 1:1 TRUE SIZE</text>
<text font-size="2.8" fill="#666" x="69" y="23.5">Designed for bottom/translucent inspection &amp; hand-soldering. Traces/Pads are flipped; Text is upright left-to-right.</text>
<g font-size="2.8" fill="#fff">
<text x="105.1" y="114.2">U2: TL074</text>
<text x="137.1" y="114.2">U1: TL074</text>
</g>
<text font-size="2.8" fill="#1a1a26" x="87.9" y="161.8">50.0 mm [1:1 TRUE SCALE CALIBRATION BAR - MEASURE WITH CALIPERS]</text>
<text font-size="2.8" fill="#334059" x="16.4" y="211.1">LEGEND: [Gold] TL074 ICs | [Yellow] 10k Resistors | [Orange] 18k Bias | [Pink] 15k Bias | [Cyan] 22k Bias | [Red] 1k Limiters | [Dashed Lines] W1..W10 Jumpers | [Cyan] 0R Jumpers</text>
<g font-size="2.6" fill="#1a1a1a">
<text x="143.2" y="86.7">W6</text>
<text x="151.7" y="89.7">W9</text>
<text x="161.7" y="103.7">W3</text>
<text x="163.7" y="107.7">W2</text>
<text x="104.2" y="108.2">W5</text>
<text x="108.2" y="125.7">W1</text>
<text x="149.7" y="123.2">W4</text>
<text x="160.2" y="124.7">W7</text>
<text x="159.5" y="129.7">W10</text>
<text x="143.7" y="141.7">W8</text>
</g>
<g font-size="2.5" fill="#f2f2f2">
<text x="169.5" y="102.2">J_PWR (PWR IN)</text>
<text x="93.7" y="116.7">J_OUT</text>
<text x="165.1" y="122.2">SW1: 4-DIP</text>
<text x="165" y="135.2">J_IN (4-BIT IN)</text>
</g>
<text font-size="2.2" fill="#f2331a" x="91.4" y="101.1">LED1 [Red]</text>
<text font-size="2.2" fill="#1ae633" x="91.5" y="129.1">LED0 [Grn]</text>
<g font-size="2.1" fill="#f2d999">
<text x="102.9" y="87.5">C3: 0.1uF</text>
<text x="139.3" y="102">C1: 0.1uF</text>
<text x="139.3" y="128">C2: 0.1uF</text>
<text x="102.9" y="141.5">C4: 0.1uF</text>
</g>
<g font-size="2" fill="#33e6ff">
<text x="172.3" y="90">JMP_BIAS</text>
<text x="140.9" y="97">JMP_V12</text>
<text x="98.4" y="110.5">JMP_WTA</text>
<text x="140.8" y="131">JMP_N12</text>
<text x="111.9" y="138">JMP_GND</text>
</g>
<g font-size="2" fill="#ccc">
<text x="107.7" y="117">SOIC-14</text>
<text x="139.7" y="117">SOIC-14</text>
</g>
<g font-size="1.8" fill="#e6e680">
<text x="129.2" y="89.4">TP_ACT0</text>
<text x="169.9" y="84.4">TP_+12V</text>
<text x="144.5" y="90.4">TP_SUM0</text>
<text x="114.6" y="101.4">TP_OUT0</text>
<text x="162.9" y="97.4">TP_X0</text>
<text x="165.9" y="101.4">TP_X1</text>
<text x="172.9" y="107.4">TP_+5V</text>
<text x="114.6" y="128.4">TP_OUT1</text>
<text x="124.2" y="129.9">TP_ACT1</text>
<text x="165.9" y="126.9">TP_X2</text>
<text x="162.9" y="132.4">TP_X3</text>
<text x="126" y="143.4">TP_GND</text>
<text x="144.5" y="139.9">TP_SUM1</text>
<text x="166.1" y="138.9">TP_-12V</text>
</g>
<g font-size="1.8" fill="#ffe633">
<text x="138.2" y="89.8">Rin_0</text>
<text x="129.1" y="94.3">Rpd_act0</text>
<text x="147.7" y="94.8">Rf1_0</text>
<text x="122" y="98.3">R2_00</text>
<text x="133.6" y="99.3">Rrelu_0</text>
<text x="153" y="98.8">R1_00</text>
<text x="122" y="104.3">R2_10</text>
<text x="127.5" y="104.9">D1_0 [K]</text>
<text x="153" y="105.3">R1_10</text>
<text x="115.2" y="109.8">Rf2_0</text>
<text x="134.5" y="108.4">D2_0 [K]</text>
<text x="150.6" y="112.1">R_PD0: 10k</text>
<text x="115.2" y="117.8">Rf2_1</text>
<text x="134.5" y="119.4">D2_1 [K]</text>
<text x="150.6" y="114.7">R_PD1: 10k</text>
<text x="150.6" y="119.8">R_PD3: 10k</text>
<text x="150.6" y="117.2">R_PD2: 10k</text>
<text x="127.5" y="122.9">D1_1 [K]</text>
<text x="153" y="122.3">R1_21</text>
<text x="133.6" y="128.3">Rrelu_1</text>
<text x="153" y="128.8">R1_31</text>
<text x="129.1" y="133.3">Rpd_act1</text>
<text x="138.2" y="137.8">Rin_1</text>
<text x="147.7" y="132.8">Rf1_1</text>
</g>
<text font-size="1.8" fill="#f266f2" x="121.9" y="92.3">Rb2_0</text>
<g font-size="1.8" fill="#ff8c1a">
<text x="152.9" y="92.3">Rb1_0</text>
<text x="152.9" y="135.8">Rb1_1</text>
</g>
<g font-size="1.8" fill="#33e6ff">
<text x="175.5" y="91.9">[0R]</text>
<text x="143.5" y="98.9">[0R]</text>
<text x="101.5" y="112.4">[0R]</text>
<text x="143.5" y="132.9">[0R]</text>
<text x="115" y="139.9">[0R]</text>
</g>
<g font-size="1.8" fill="#ff5959">
<text x="96.6" y="107.4">R_LED1: 1k</text>
<text x="96.6" y="122.4">R_LED0: 1k</text>
</g>
<text font-size="1.8" fill="#4dd9ff" x="121.9" y="135.8">Rb2_1</text>
<g font-size="1.7" fill="#f2f2f2">
<text x="123.3" y="94.5">15k</text>
<text x="139.3" y="92">10k</text>
<text x="154.3" y="94.5">18k</text>
<text x="123.3" y="100.5">10k</text>
<text x="131.8" y="96.5">10k</text>
<text x="135.5" y="101.5">10k</text>
<text x="148.8" y="97">10k</text>
<text x="154.3" y="101">10k</text>
<text x="123.3" y="106.5">10k</text>
<text x="154.3" y="107.5">10k</text>
<text x="116.3" y="112">10k</text>
<text x="116.3" y="120">10k</text>
<text x="154.3" y="124.5">10k</text>
<text x="135.5" y="130.5">10k</text>
<text x="154.3" y="131">10k</text>
<text x="131.8" y="135.5">10k</text>
<text x="148.8" y="135">10k</text>
<text x="123.3" y="138">22k</text>
<text x="139.3" y="140">10k</text>
<text x="154.3" y="138">18k</text>
</g>
<g font-size="1.7" fill="#e6e6e6">
<text x="128.3" y="106.9">1N4148</text>
<text x="135.3" y="110.4">1N4148</text>
<text x="128.3" y="124.9">1N4148</text>
<text x="135.3" y="121.4">1N4148</text>
</g>
</svg>
